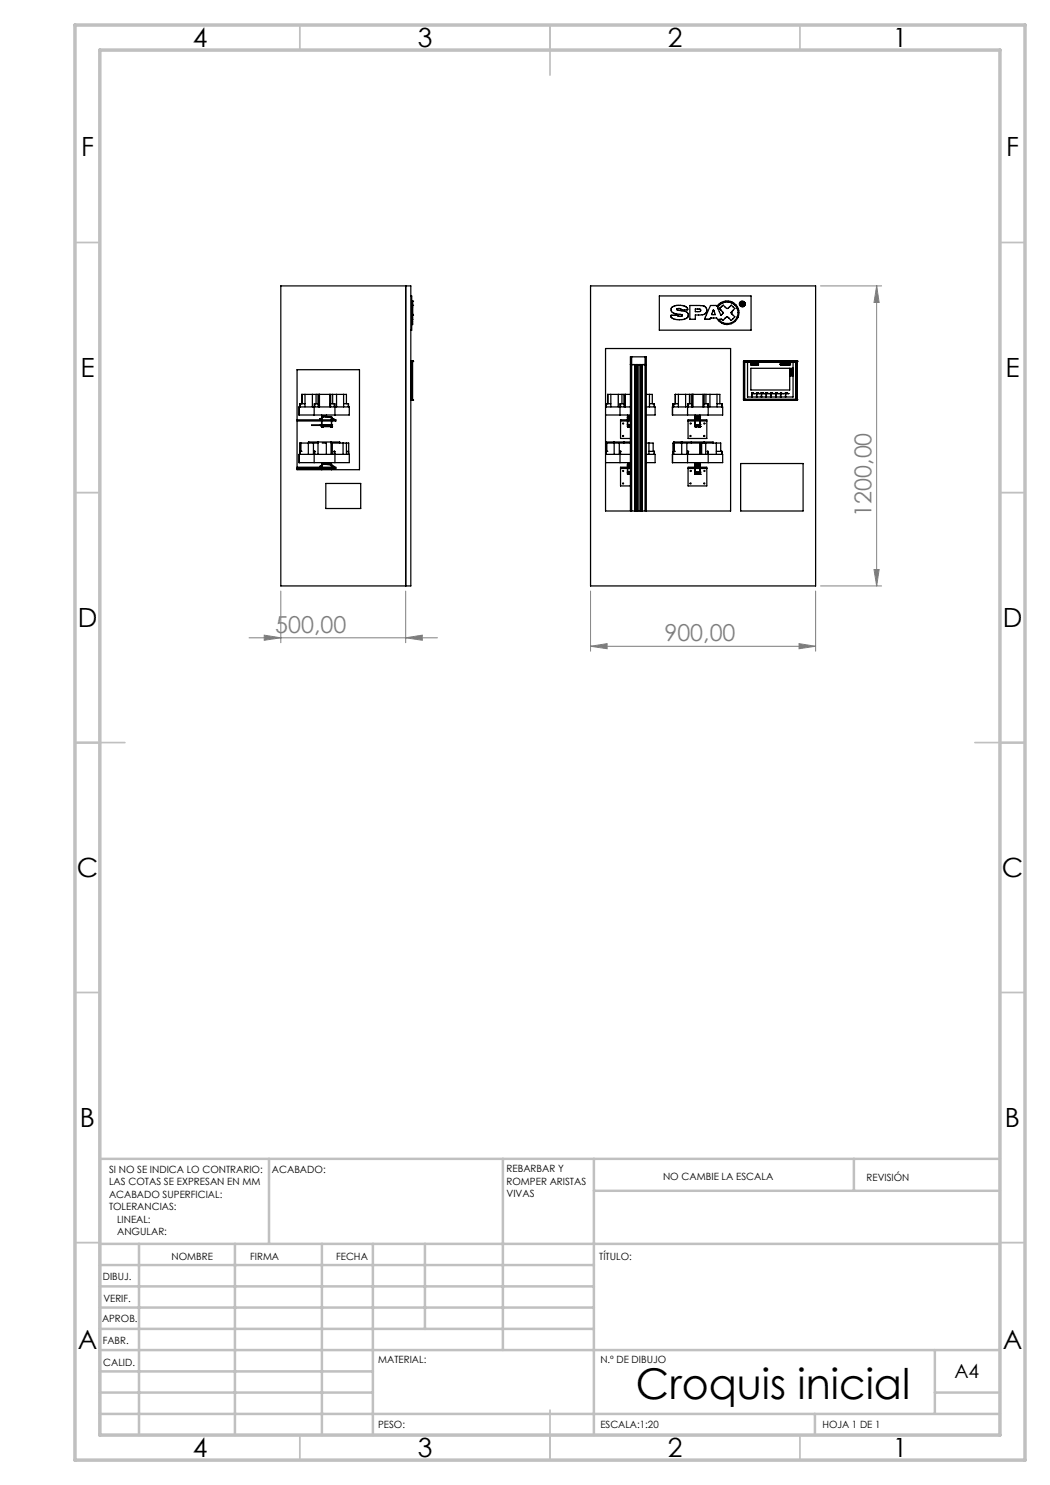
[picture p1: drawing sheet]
<svg xmlns="http://www.w3.org/2000/svg" width="210mm" height="297mm" viewBox="0 0 210 297" stroke-linecap="round" stroke-linejoin="round" font-family="sans-serif">
<g fill="none" stroke="#808080" stroke-width=".2">
<path d="M164.1 57.2h12.2M175.3 57.2l.5 3.3h-1zM175.3 57.2v60M56.2 118.2v10.3M81.1 118.2v10.3M118.1 118.2v12M163.1 118.2v12M164.1 117.2h12.2M174.8 113.9h1l-.5 3.3zM49.8 127.6h37.7M52.8 127l3.4 .6-3.4 .5zM81.1 127.6l3.4-.6v1.1z"/>
<path d="M118.1 129.3l3.3-.6v1zM118.1 129.3h45M159.8 128.7l3.3 .6-3.3 .4z"/>
</g>
<g fill="none" stroke="#c0c0c0" stroke-width=".35">
<path d="M60 5v5M110 5v10M160 5v5M15 48.5h5M200 48.5h5M15 98.5h5M200 98.5h5M15 148.5h10M195 148.5h10M15 198.5h5M200 198.5h5M15 248.5h5"/>
<path d="M200 248.5h5M60 287v5M110 282v10M160 287v5"/>
</g>
<g fill="none" stroke="#c0c0c0" stroke-width=".5">
<path d="M53.8 231.8v17M100.6 231.8v38.2M118.8 231.8v55.2M118.8 238.2h81.2M170.8 231.8v6.4M200 231.8h-180v55.2M20 248.8h180M20 257.3h98.8M20 253h98.8M27.8 248.8v38.2M47 248.8v38.2M64.4 248.8v38.2"/>
<path d="M74.6 248.8v38.2M85 248.8v17M20 265.8h98.8M20 261.5h98.8M20 278.5h54.6M20 274.3h54.6M20 270h180M187 278.5h13M187 270v12.8M20 282.8h180M163 282.8v4.2"/>
</g>
<path d="M15 5h190v287h-190zM20 10h180v277h-180z" fill="none" stroke="#c0c0c0" stroke-width=".7"/>
<g fill="#808080">
<path d="M52.8 127l3.4 .6-3.4 .5zM81.1 127.6l3.4-.6v1.1z"/>
<path d="M159.8 128.7l3.3 .6-3.3 .4zM118.1 129.3l3.3-.6v1z"/>
<path d="M175.3 57.2l.5 3.3h-1zM174.8 113.9h1l-.5 3.3z"/>
</g>
<g fill="none" stroke="#000" stroke-width=".25">
<path d="M56.2 57.2h26v60h-26zM81.1 57.2v60M82.2 59.2h.1v6.8h-.1M118.1 57.2h45v60h-45zM131.9 59.2h18.3v6.8h-18.3zM59.4 73.9h12.5v20h-12.5zM60.4 78.9v1.8M61 78.9v2.5M62.5 78.9v2.5M63.2 78.9v1.8M63.6 78.9v1.8M63.9 78.9v2.5"/>
<path d="M65.9 78.9v2.5M66.1 78.9v1.8M66.5 78.9v1.8M67.3 78.9v2.5M68.7 78.9v2.5M82.2 72.8h.1M82.2 79.4h.1M82.2 79.9h.1M82.2 72.4h.1M82.2 80v.1l.3-.1M82.2 72.3h.2M82.2 72.3v7.7"/>
<path d="M82.3 63.6h.2M82.3 61.1h.2M82.3 62.9h.2M82.3 63h.2M82.3 60.2h.2M82.3 64h.2M82.3 64.3h.2M82.3 61h.2M82.3 60.8h.2M82.3 60.6h.2M82.3 64.6h.2M82.3 60.5h.2"/>
<path d="M82.3 60.3h.2M82.3 64.8h.2M82.3 63.1h.2M82.3 63.4h.2M82.3 61.7h.2M82.3 61.9h.2M82.3 62.1h.2M82.3 61.6h.2M82.3 62.3h.2M82.3 61.4h.2M82.3 62.5h.2M82.3 63.8h.2"/>
<path d="M82.3 61.3h.2M82.3 62.6h.2M82.3 61.2h.2M82.3 63.9h.2M82.3 62.8h.2M82.4 79.9l.1 .1M82.4 72.3h.1M82.4 72.3v7.6M82.4 79.9l-.2 .1M82.5 72.2v.1M82.5 72.2l-.1 .1M82.5 72.2h-.3v.1"/>
<path d="M82.5 72.3h.1M82.5 72.2h.1M82.5 64v.3M82.5 61v.1M82.5 60.8v.2M82.5 60.6v.2M82.5 64.3v.3M82.5 60.5v.1M82.5 60.3v.2M82.5 64.6v.2M82.5 60.2v.1M82.5 64.8l-.2 .1"/>
<path d="M82.5 60.2h.1M82.5 63.1h.1M82.5 63.1v.3M82.5 63.4v.2M82.5 63v.1M82.5 61.7v.2M82.5 61.9v.2M82.5 61.6v.1M82.5 62.1v.2M82.5 61.4v.2M82.5 62.3v.2M82.5 63h.1"/>
<path d="M82.5 63.6v.2M82.5 61.3v.1M82.5 62.5v.1M82.5 61.2v.1M82.5 63.8v.1M82.5 62.6v.2M82.5 61.1v.1M82.5 63.9h.1M82.5 61.1h.1M82.5 62.8v.1M82.5 63.9v.1M82.5 62.9h.1"/>
<path d="M82.5 62.9v.1M82.5 72.3v7.7M121.1 69.7h25v32.5h-25zM122.2 78.9v2.5M123.6 78.9v2.5M124.4 78.9v1.8M124.8 78.9v2.5M125 78.9v2.5M125.1 78.9v2.5M126.1 72.9h.2zM126.1 78.9h-4.6v1.8M126.3 71.4h-.2v30.8"/>
<path d="M126.3 72.9h2.7M126.3 71.4v30.8M126.3 71.4h2.7M126.9 72.9v29.3M127 72.9v29.3M127.1 72.9v29.3M127.2 72.9v29.3M127.5 72.9v29.3M127.8 72.9v29.3M128.1 72.9v29.3M128.2 72.9v29.3M128.3 72.9v29.3"/>
<path d="M128.4 72.9v29.3M129 72.9h.3zM129 71.4h.3v30.8M129 71.4v30.8M129.3 78.9h1.2v1.8M129.9 78.9v2.5M135.1 78.9v1.8M135.5 63.1h.1M135.7 78.9v2.5M136.5 63l-2.1-.5-.2-.3 .1-.7 .9-.4h.9l.9 .1 .5 .4a.25 .25 0 0 1 0 .4 .25 .25 0 0 1-.4 0h-.8l-.4-.3-.6 .1 .3 .3 1.4 .2 .5 .2 .2 .4-.1 .4-.5 .4-.5 .2h-1.4l-.6-.2-.4-.3a.26 .26 0 0 1 0-.4 .26 .26 0 0 1 .4 0l.9 .1M136.5 63.1l-.3 .2-.7-.2M136.5 63v.1"/>
<path d="M137.1 78.9v2.5M137.9 78.9v1.8M138 61.1l2.8 .1 .5 .5v.6l-.5 .6-1.7 .1v.8h-1.1zM138.3 78.9v1.8M138.5 78.9h.1M138.5 78.9v2.5M139.1 61.8h.9a.34 .34 0 0 1 0 .5 .34 .34 0 0 1-.5 0h-.4zM140.6 78.9v2.5M140.8 78.9v1.8M140.9 63.8h.1M141.2 78.9v1.8M142 78.9v2.5"/>
<path d="M142.1 61.1h1.2l.2 .2 .4-.5 .6-.4 .6-.2 .9 .1 .6 .2 .6 .5 .4 .6 .2 .7a2.35 2.35 0 0 1-1.6 2.4 2.35 2.35 0 0 1-2.7-.8l-.2-.3h-1.2l-.2 .2h-1zM142.6 62.1l.1-.1 .4 .9h-.4a.23 .23 0 0 1-.3 0 .23 .23 0 0 1 .1-.4zM143.4 78.9v2.5M143.9 61.7l.7-.7 .5 .5a.48 .48 0 0 0 .4 .2 .48 .48 0 0 0 .4-.4l.4-.3 .7 .7-.8 .8M143.9 61.8l.5 .5a.34 .34 0 0 1 .2 .3 .34 .34 0 0 1-.2 .3l-.2 .2-.7-1.5 .1-.3 .6-.6 .8-.3h.7l.8 .2 .4 .4a2.15 2.15 0 0 1 .1 3.1 2.15 2.15 0 0 1-3.1 0l-.2-.2 .6-.1 .3 .3 .8-.7M143.9 61.7v.1M145.4 63.4h.1M146.2 62.5h.1M146.2 62.5l.8 .9-.4 .3-.4 .4-.8-.7M148.2 61v-.3a.2 .2 0 0 1 0-.3 .2 .2 0 0 1 .3 .1l.2 .1v.5h-.1a.16 .16 0 0 0-.1-.2 .16 .16 0 0 0-.2 .1M148.2 61v.1M148.2 61.1h.1"/>
<path d="M148.3 61v.1M148.3 61.1h.1M148.6 60.7h.1M148.6 60.6h.1M148.7 80l.1 .1M148.7 72.3h.1M148.7 72.3v7.7M148.7 79.9l.1 .1M148.7 79.9h.1M148.7 72.3v7.6M148.7 79.9v.1M148.8 72.3h-.1"/>
<path d="M148.8 72.2v.1M148.8 72.2l-.1 .1M148.8 72.3h10.5M148.8 72.2h10.6M148.8 72.2h10.5M148.8 72.2h.1M148.9 72.2v7.8M148.9 79.8l10.3 .1zM149 72.4l-.1 .1M149.5 72.4v7h9.1v-4.2h-.7M150.2 72.6h1.5v.4h-1.5zM150.3 72.9h.1"/>
<path d="M150.4 78.6h.1M150.4 78.7h.1M150.4 78.7h.6h-.6v.7M150.4 78.6v.8M150.4 78.6v.1M150.4 72.7l-.1 .2M150.4 72.8l-.1 .1M150.4 72.7v.1M150.5 72.7l.4 .1 .4-.1v.2l-.1-.1v.1l-.4-.1-.3 .1zM150.5 72.7v.2M150.6 72.8h.1M150.6 72.8v.1"/>
<path d="M150.7 72.7v.2M150.9 72.8v.1M151 72.7v.2M151.1 72.8h.1M151.1 72.8v.1M151.2 72.7v.2M151.3 78.7h.1M151.3 78.6h.1M151.3 78.6l.1 .1M151.3 78.7h.7h-.7v.7M151.4 78.6h.1M151.4 78.7h.1"/>
<path d="M151.4 72.9h.1M151.4 78.6h-.1v.8M151.4 78.6v.1M151.5 72.7l-.1 .2M151.5 72.8l-.1 .1M151.5 72.7v.1M152.3 78.6h.1M152.3 78.7h.1M152.3 78.7h.7h-.7v.7M152.3 78.6v.1M152.4 78.7h.1M152.4 78.6h.1"/>
<path d="M152.4 78.6h-.1v.8M153.2 78.7h.7h-.6v.7M153.2 78.6h.1M153.2 78.6v.1M153.3 78.6l-.1 .8M153.3 78.6v.1M153.3 78.6h.1M153.3 78.7h.1M153.4 78.6h.1M153.4 78.6l-.2 .1M154.2 78.7h.1M154.2 78.6h.1"/>
<path d="M154.2 78.7h.7h-.7v.7M154.2 78.6l.1 .1M154.3 78.7h.1M154.3 78.6h.1M154.3 78.7l-.1-.1v.8M155.2 78.7h.1M155.2 78.6h.1M155.2 78.7h.7h-.7v.7M155.2 78.6v.1M155.3 78.6h.1M155.3 78.6h-.1v.8M155.3 78.6v.1"/>
<path d="M156.1 72.9h.1M156.1 72.8h.1M156.1 72.9v.1M156.1 72.8l.1 .1M156.1 73h.1M156.1 78.7l.1-.1h-.1v.8M156.1 72.7h.3M156.1 78.7h.7h-.6v.7M156.1 78.6h.1M156.1 72.7v.1M156.1 72.7l.1 .1M156.2 72.9h.1"/>
<path d="M156.2 72.8h.1M156.2 73h.1M156.2 78.6h-.1M156.2 72.9v.1M156.2 72.8v.1M156.2 72.9h-.1M156.2 72.7v.3l.2-.2M156.3 72.7v.3M156.4 72.7v.3l.2-.1M156.5 72.8v.2M156.5 72.7v.3l.1-.3M156.5 72.7l-.1 .3"/>
<path d="M156.6 72.9h.1M156.6 72.7h.1M156.7 72.7v.2M156.7 72.7l-.1 .2M156.8 72.7h.1M156.8 72.7h.4M156.8 72.7v.3l.1-.3M157 72.7h.1M157 73h.1M157 72.7v.3M157.1 73h.1M157.1 72.8h.1"/>
<path d="M157.1 72.9v.1M157.1 72.7v.3M157.1 78.6h.1M157.1 78.7h.1M157.1 78.7h.7h-.7v.7M157.1 78.6v.8M157.1 78.6v.1M157.1 72.7v.1M157.2 72.7h.1M157.2 73h.1M157.2 78.7h.1M157.2 78.6h.1"/>
<path d="M157.2 78.6h-.1M157.2 72.8h.1M157.2 72.9h.1M157.2 72.9v.1M157.4 72.7l.1 .3zM157.5 72.8h.1M157.7 72.7l-.1 .3v-.3l.2 .3v-.3M157.7 73h.1M157.9 72.8l-.1 .2-.1-.2v.2M157.9 72.7v.3zM157.9 72.7h.1M157.9 73h.1"/>
<path d="M157.9 73.7v4.3h-7.7v-4.3h8.4M157.9 72.7v.3M158 74.4l.6-.1h-.4a.22 .22 0 0 0 .1 .3 .22 .22 0 0 0 .2-.1h-.4zM158 74h.1a.28 .28 0 0 1 .3-.1 .28 .28 0 0 1 .2 .3h-.4zM158 74.7l.5-.1 .1 .2-.1-.2-.4 .1v.1zM158 74.9h.6h-.2v.2h.2h-.6h.3v-.2zM158.1 74h.1a.16 .16 0 0 1 .3-.1 .15 .15 0 0 1 0 .3h-.3zM158.5 74.8h.1M158.6 73.8h-.6h.6M158.6 72.4v1.5v-.2M159.1 72.4l.1 .1M159.2 72.4h-10.3"/>
<path d="M159.2 72.4h.1M159.2 72.2v7.8M159.3 72.2v.1M159.3 72.3h.1M159.3 72.2l.1 .1M159.3 72.2h.1M159.4 79.9l-.1 .1M159.4 72.3h.1M159.4 79.9h.1M159.4 72.2h.1M159.4 80l-.1 .1M159.4 72.3v7.7"/>
<path d="M59.4 84h7.8v.2h-7.8M59.4 93.4h7.8v.3h-7.8M59.8 81.4h10.1v1.6h-10.1zM59.8 90.9h10.1v1.6h-10.1zM59.9 81.4v1.6M59.9 90.9v1.6M59.9 80.7h.1M59.9 80.7h1.1M59.9 80.7v.7M60 80.7h.1M60 90.3h.1M60 90.3h.4"/>
<path d="M60 80.7v.7M60 90.3v.6M60.2 88.6v1.7M60.4 80.7v-1.8h8.9v1.8M61.7 88.6v2.3M61.7 88.6v-.2h6.2v.2M61.7 88.4v.2M62.7 88.6v2.3M62.9 80.7v.7M62.9 90.3v.6M63.1 90.3h-.2l-.1 2.2M63.6 88.4v.2"/>
<path d="M63.6 88.6h-3.7v2.3M63.6 88.4v2.5M63.6 81.4v-.7h-.7l-.1 2.3M64 93.3h.1M64 83.8h.1M64.1 93.3l-.1 .1M64.1 83.8l-.1 .2M64.1 93.3h.2M64.1 83.8h.2M64.1 83.8v.2M64.1 93.3v.1M64.1 85.1h.1"/>
<path d="M64.1 85h.1M64.1 85h-1.8l1.8 .1M64.1 85v.1M64.1 85.1l.2 .1M64.1 85.1h.2M64.3 85.1v.1M64.3 84.9v.1M64.3 84.9h.1M64.3 85h.1M64.3 85.1h.1M64.3 85.2h.1M64.3 85h-.2"/>
<path d="M64.3 84.9l-.2 .1M64.3 85.3h.1M64.3 93.2l-.3 .1M64.3 83.7l-.3 .1M64.3 84.2v1.1M64.3 93.7v.2M64.3 92.5v.2h1v-.2M64.3 83v.3h1v-.3M64.3 85.3h.3M64.3 85.3h.2M64.4 85.3h.1M64.4 93h.1"/>
<path d="M64.4 83.5h.1M64.4 84.9h.1M64.4 85.3h1.9M64.4 84.9h1.9M64.4 83.5v.5M64.4 84.2v1.1M64.4 93.7v.2M64.4 85.3v.1M64.4 93v.4M64.5 85.3h.1M64.5 85.3v.1M64.5 88.6h.8"/>
<path d="M64.5 92.7l-.1 .3M64.5 83.3l-.1 .2M64.6 85.3h.1M64.6 85.3h1.5M65.1 92.7l.1 .1M65.1 83.3h.1M65.2 96.7h6.9v5h-6.9zM65.3 88.6v2.3M65.4 83.3h.1M65.4 92.8h.1M65.5 83.3h.1M65.6 92.8h.1"/>
<path d="M65.6 83.3h.1M66.1 85.3h.1M66.1 92.8h.1M66.1 83.3h.1M66.1 85.3h.2M66.1 81.4v-.7h.9v.7M66.1 85.3l.1 .1M66.1 92.8h-1.4l-.3 .2M66.1 83.3h-1.4l-.3 .2M66.1 92.8l.1 .2M66.1 92.8l.2 .2M66.1 83.3l.1 .2"/>
<path d="M66.1 83.3l.2 .2M66.2 85.3h.1M66.2 93h.1M66.2 83.5h.1M66.2 88.6h3.5v2.3M66.2 88.4v2.5M66.3 85.3h.1M66.3 93h.1M66.3 83.5h.1M66.3 85.3l-.1 .1M66.3 93l-1.6-.1-.4 .2v.3M66.3 83.5l-1.6-.1-.4 .1v.5"/>
<path d="M66.3 84.9h.1M66.3 84.2v1.1M66.3 93.7v.2M66.3 93.3h.3M66.3 93.2l.3 .1M66.3 83.8h.3M66.3 83.7l.3 .1M66.3 83.5v.5M66.3 93v.4M66.5 88.6v2.3M66.6 93.3h.1M66.6 83.8h.1"/>
<path d="M66.6 83.8v.2M66.6 93.3v.1M66.7 83.8v.2M66.7 93.3v.1M66.7 90.3h.3v.6M66.9 80.7v.7M66.9 90.3v.6M67 81.4v1.6M67 90.9v1.6M68.6 88.6v2.3M68.7 80.7h1v.7M69.3 88.6v2.3"/>
<path d="M69.3 90.3h.4v.6M69.7 80.7v.7M69.7 90.3v.6M82.5 80h.1M121.1 88.6h.1M121.1 81.4h5M121.1 83h5M121.1 80.7h1.1M121.1 92.5h5M121.1 90.9h5M121.2 80.7h.1M121.2 90.3h.1"/>
<path d="M121.2 80.7v.7M121.2 90.3v.6M121.2 90.3h.4M121.2 88.6v-.2h1.5v.2M121.3 88.4v1.9M122.9 88.4v.2M123.9 88.6v2.3M124 81.4v1.6M124 90.9v1.6M124.1 80.7v.7M124.1 90.3v.6M124.1 84.2h2"/>
<path d="M124.1 93.7h2M124.2 90.3h-.2v.6M124.8 88.4v.2M124.8 80.7h-.8v.7M125.5 93h.1M125.5 94.4h.1M125.5 94.8h.1M125.5 83.5h.1M125.5 85.3h.1M125.5 84.9h.1M125.5 84.2v1.1M125.5 93.7v1.1"/>
<path d="M125.5 94.8l.1 .1M125.5 92.5v.2h.6M125.5 83v.3h.6M125.5 93.3h.1M125.5 83.8h.1M125.5 85.3h.2M125.6 85.3h.1M125.6 94.8v.1M125.6 94.9h.1M125.6 93h.1M125.6 83.5h.1M125.6 85.3v.1"/>
<path d="M125.6 94.4h.1M125.6 84.9h.1M125.6 83.4l-.1 .6M125.6 92.9l-.1 .5M125.6 93h.5M125.6 94.8h.5M125.6 94.4h.5M125.6 94.9h.5M125.6 83.5h.5M125.6 85.3h.5M125.6 84.9h.5M125.6 84.2v1.1"/>
<path d="M125.6 93.7v1.1M125.6 92.8v.5M125.6 83.3v.5M125.6 92.8h.1M125.6 83.3h.1M125.6 92.8h.5M125.6 83.3h.5M125.6 83.3v.2M125.6 92.8v.2M125.6 94.8h.1M125.6 93.3h.1M125.6 83.8h.1"/>
<path d="M125.6 83.8v.2M125.6 93.3v.1M125.7 85.3h.1M125.7 85.3h.4M125.7 85.3l-.1 .1M125.7 94.9h.1M125.7 93.3h.1M125.7 83.8h.1M125.7 92.7v.1M125.7 83.3h.1M125.7 83.8v.2M125.7 93.3v.1"/>
<path d="M125.7 94.8h.1M125.7 94.8v.1M125.8 93.3h.3M125.8 83.8h.3M125.8 83.8v.2M125.8 93.3v.1M126 93.3h.1M126 83.8h.1M126 83.8v-.1v.1M126.1 88.6h-4.7v1.7M126.1 88.4h-3.2l-.1 2.5M126.1 84h-2v3.7h2"/>
<path d="M126.1 93.4h-2v3.8h2M129.3 88.6h1.3v1.7M129.3 81.4h1.7v1.6h-1.7M129.3 90.9h1.7v1.6h-1.7M129.8 88.6v2.3M129.8 90.3h1.1v.6M129.9 80.7h1v.7M130.8 80.7v.7M130.8 90.3v.6M134.5 81.4h10v1.6h-10zM134.5 90.9h10v1.6h-10zM134.6 80.7h.1"/>
<path d="M134.6 80.7v.7M134.6 80.7h1.1M134.7 80.7h.1M134.7 90.3h.1M134.7 80.7v.7M134.7 90.3v.6M134.7 90.3h.4M134.8 88.6h-.2v2.3M134.9 90.3v-1.7h5.3v2.3M135 80.7v-1.8h9v1.8M136.2 88.6v-.2h-1.5v2.5M136.3 88.6v2.3"/>
<path d="M136.4 88.6v-.2h6.2v.2M137.4 88.6v2.3M137.5 80.7v.7M137.5 90.3v.6M137.6 80.7v.7M137.6 84h3.8v3.7h-3.8zM137.6 90.3v.6M137.6 93.4h3.8v3.8h-3.8zM137.6 84.2h3.8M137.6 93.7h3.8M137.8 90.3h-.3v2.2M138.3 88.4v.2"/>
<path d="M138.3 81.4v-.7h-.8v2.3M139 93h.1M139 94.8h.1M139 94.4h.1M139 83.5h.1M139 85.3h.1M139 84.9h.1M139 84.2v1.1M139 93.7v1.1M139 94.8v.1M139 94.8l.1 .1M139 92.5v.2h1v-.2"/>
<path d="M139 83v.3h1v-.3M139 93.3h.1M139 83.8h.1M139 85.3h.2M139 85.3h.8M139 83.4v.6M139 92.9v.5M139 93h.9M139 94.8h.9M139 94.4h.9M139 94.9h.1M139 83.5h.9"/>
<path d="M139 85.3h.9M139 84.9h.9M139.1 85.3h.1M139.1 94.8v.1M139.1 94.9h.1M139.1 93h.1M139.1 83.5h.1M139.1 85.3v.1M139.1 83.5h.8M139.1 83.3h.1M139.1 92.8h.1M139.1 94.8h.1"/>
<path d="M139.1 93.3h.1M139.1 83.8v.2M139.1 93.3v.1M139.1 83.8h.1M139.2 94.8v.1M139.2 94.9h.1M139.2 85.3h.1M139.2 94.8h.1M139.2 93.3h.1M139.2 83.8h.1M139.2 92.7v.1M139.2 83.3h.1"/>
<path d="M139.2 83.8v.2M139.2 93.3v.1M139.2 85.3h-.1M139.2 94.9h.6M139.3 83.8v.2M139.3 93.3v.1M139.3 93.3h.4M139.3 83.8h.4M139.5 93.3h.1M139.5 83.8h.1M139.5 83.8v-.1v.1M139.7 93.3h.1"/>
<path d="M139.7 83.8h.1M139.7 83.8v.2M139.7 93.3v.1M139.8 94.8h.1M139.8 94.8v.1M139.8 85.3h.1M139.8 94.9h.1M139.8 85.3h.2M139.8 85.3v.1M139.8 92.7v.1M139.8 83.3h.1M139.8 93.3h.1"/>
<path d="M139.8 83.8v.2M139.8 93.3v.1M139.8 83.8h.1M139.9 94.9h.1M139.9 85.3h.1M139.9 85.3l-.1 .1M139.9 85.3v.1M139.9 93.3h.1M139.9 83.8h.1M139.9 94.8h.1M139.9 94.8v.1M139.9 83.3h.1"/>
<path d="M139.9 92.8h.1M139.9 83.8v.2M139.9 93.3v.1M139.9 93h.1M139.9 92.8v.5M139.9 83.3v.2M139.9 83.5h.1M139.9 83.3v.5M139.9 83.3h-.9v.7M139.9 92.8h-.9v.6M139.9 92.8v.2M139.9 94.4h.1"/>
<path d="M139.9 84.9h.1M139.9 83.4l.1 .6M139.9 92.9l.1 .5M139.9 84.2v1.1M139.9 88.6v2.3M139.9 93.7v1.1M140 94.8h.1M140 94.8l-.1 .1M140 85.3h.1M140 94.4h.1M140 84.9h.1M140 84.2v1.1"/>
<path d="M140 93.7v1.1M140 85.3h-.1M140.8 81.4v-.7h.8v.7M140.8 88.4v.2M141.1 88.6v2.3M141.4 90.3h.2v.6M141.5 80.7v.7M141.5 90.3v.6M141.6 81.4v1.6M141.6 90.9v1.6M143.3 88.6v2.3M143.3 90.3h1.1v.6"/>
<path d="M143.4 80.7h1v.7M144.1 90.3v-1.7h-3.8v2.3M144.4 80.7v.7M144.4 90.3v.6M148.1 92.7h12.5v9.5h-12.5zM148.8 80h.1M148.8 80h10.5M148.8 80v.1M148.8 80.1h10.5M159.3 80h.1M159.3 80v.1"/>
<circle cx="148.4" cy="60.8" r=".57"/>
<circle cx="148.5" cy="60.8" r=".45"/>
<circle cx="148.5" cy="60.7" r=".1"/>
<circle cx="124.6" cy="84.7" r=".09"/>
<circle cx="124.6" cy="94.2" r=".08"/>
<circle cx="124.6" cy="87.2" r=".1"/>
<circle cx="124.6" cy="96.7" r=".11"/>
<circle cx="138.1" cy="87.2" r=".1"/>
<circle cx="138.1" cy="96.7" r=".11"/>
<circle cx="138.1" cy="84.7" r=".11"/>
<circle cx="138.1" cy="94.2" r=".1"/>
<circle cx="140.9" cy="87.2" r=".1"/>
<circle cx="140.9" cy="96.7" r=".11"/>
<circle cx="140.9" cy="84.7" r=".11"/>
<circle cx="140.9" cy="94.2" r=".1"/>
</g>
<text font-size="8.5" x="127.2" y="279.7">Croquis inicial</text>
<g font-size="5.3">
<text x="38.5" y="9.5">4</text>
<text x="83.5" y="9.5">3</text>
<text x="133.6" y="9.5">2</text>
<text x="178.6" y="9.5">1</text>
<text x="16.2" y="31.3">F</text>
<text x="201.2" y="31.3">F</text>
<text x="16.1" y="75.5">E</text>
<text x="201.1" y="75.5">E</text>
<text x="15.5" y="125.5">D</text>
<text x="200.5" y="125.5">D</text>
<text x="15.4" y="175.5">C</text>
<text x="200.4" y="175.5">C</text>
<text x="16" y="225.5">B</text>
<text x="201" y="225.5">B</text>
<text x="15.5" y="269.8">A</text>
<text x="200.5" y="269.8">A</text>
<text x="38.5" y="291.5">4</text>
<text x="83.5" y="291.5">3</text>
<text x="133.6" y="291.5">2</text>
<text x="178.6" y="291.5">1</text>
</g>
<g font-size="4.7" fill="#808080">
<text x="174.3" y="103.3" transform="rotate(-90 174.3 103.3)">1200,00</text>
<text x="55" y="126.5">500,00</text>
<text x="132.9" y="128.2">900,00</text>
</g>
<text font-size="3.9" x="190.9" y="275.5">A4</text>
<g font-size="2">
<text x="21.8" y="234.6">SI NO SE INDICA LO CONTRARIO:</text>
<text x="21.8" y="237.1">LAS COTAS SE EXPRESAN EN MM</text>
<text x="21.8" y="239.6">ACABADO SUPERFICIAL:</text>
<text x="54.4" y="234.6">ACABADO:</text>
<text x="101.3" y="234.5">REBARBAR Y</text>
<text x="101.3" y="237">ROMPER ARISTAS</text>
<text x="101.3" y="239.5">VIVAS</text>
<text x="132.6" y="236">NO CAMBIE LA ESCALA</text>
<text x="173.3" y="236.2">REVISIÓN</text>
<text x="21.8" y="242.1">TOLERANCIAS:</text>
<text x="23.4" y="244.6">LINEAL:</text>
<text x="23.4" y="247.1">ANGULAR:</text>
<text x="34.3" y="252">NOMBRE</text>
<text x="50" y="251.9">FIRMA</text>
<text x="67.2" y="251.9">FECHA</text>
<text x="119.9" y="251.9">TÍTULO:</text>
<text x="20.6" y="256.1">DIBUJ.</text>
<text x="20.7" y="260.3">VERIF.</text>
<text x="20.4" y="264.4">APROB.</text>
<text x="20.5" y="268.8">FABR.</text>
<text x="20.7" y="273.1">CALID.</text>
<text x="75.6" y="272.5">MATERIAL:</text>
<text x="120.1" y="272.5">N.º DE DIBUJO</text>
<text x="75.6" y="285.5">PESO:</text>
<text x="120.1" y="285.6">ESCALA:1:20</text>
<text x="164.5" y="285.6">HOJA 1 DE 1</text>
</g>
</svg>
